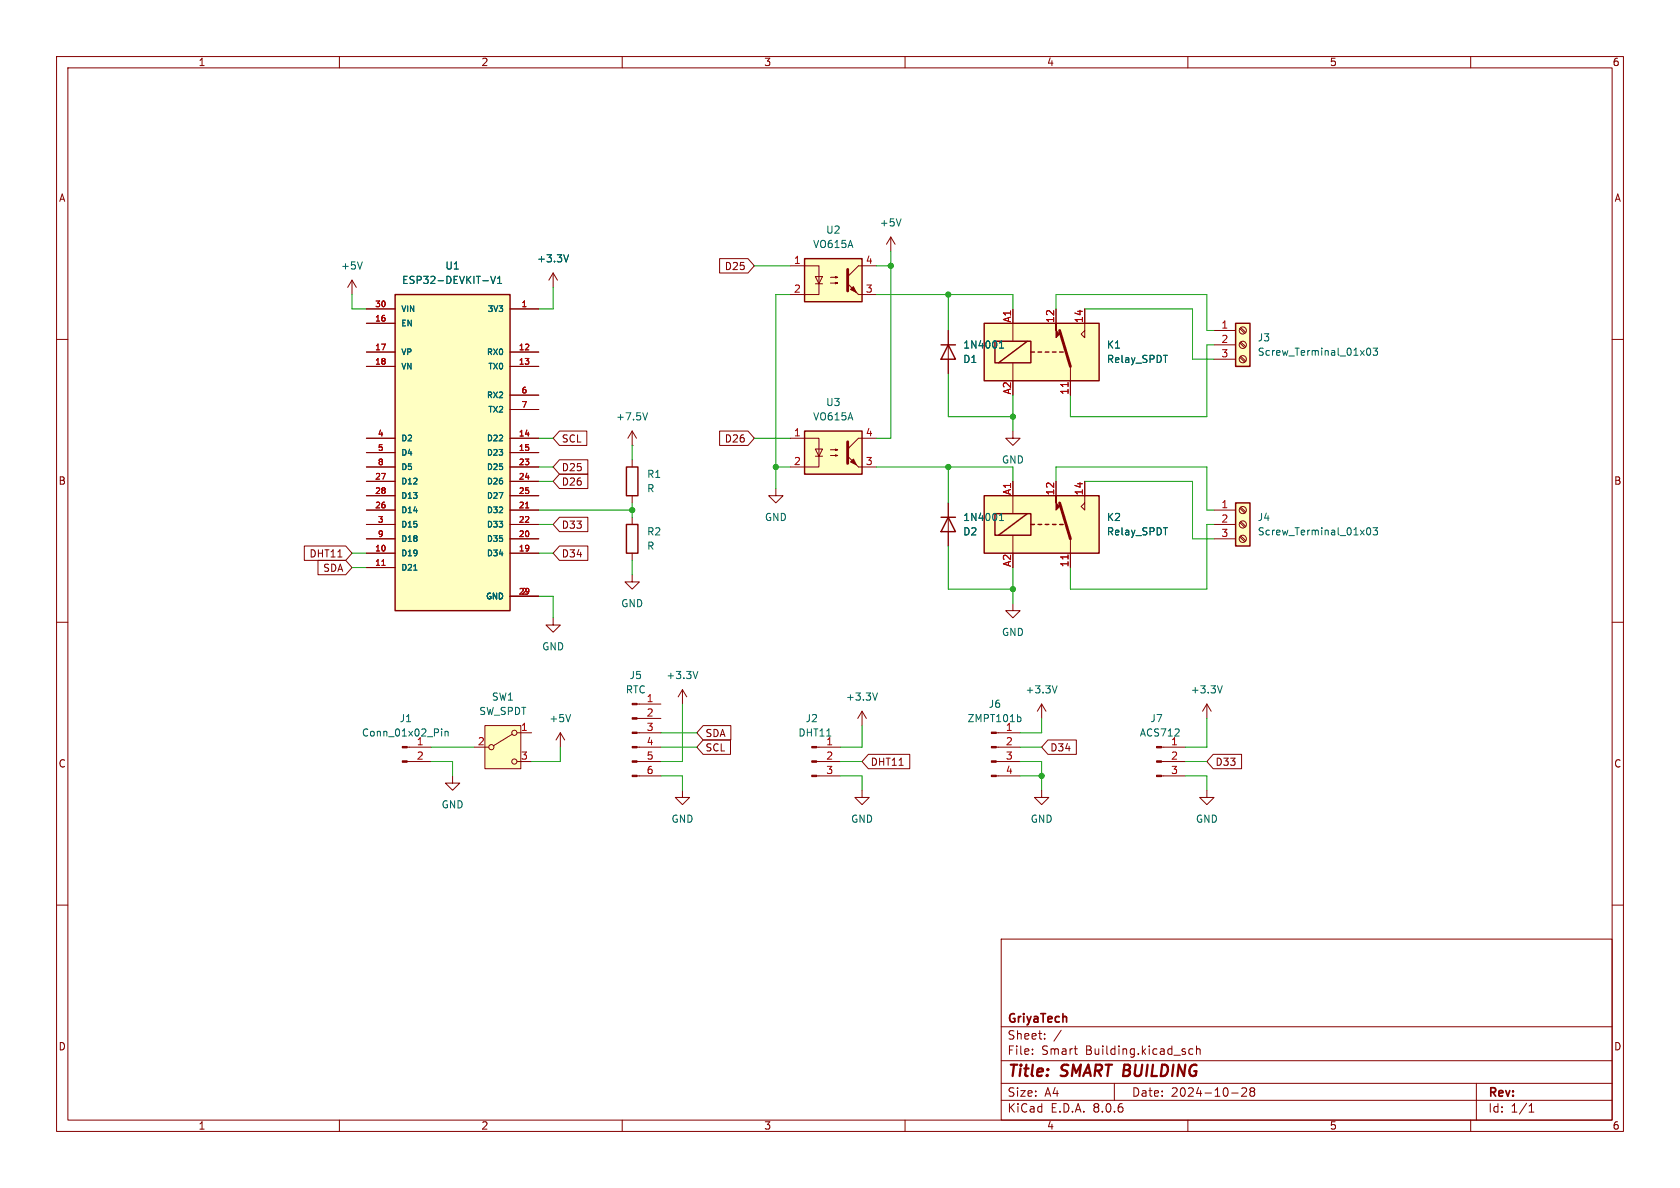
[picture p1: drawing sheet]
<svg xmlns="http://www.w3.org/2000/svg" width="297mm" height="210mm" viewBox="0 0 297 210" stroke-linecap="round" stroke-linejoin="round" font-family="sans-serif">
<g fill="none" stroke="#840000" stroke-width=".18">
<path d="M10 10h277v190h-277zM12 12h273v186h-273zM60 10v2M110 10v2M160 10v2M210 10v2M260 10v2M10 60h2M285 60h2M137.2 86.4v1.2h1.2l-1.2 1.3-1.3-1.3h1.3M167.6 88.9v7.6M10 110h2"/>
<path d="M97.8 109.2v1.3h1.3l-1.3 1.3-1.3-1.3h1.3M111.8 101.6v1.3h1.2l-1.2 1.2-1.3-1.2h1.3M285 110h2M10 160h2M285 160h2M177 166h108v32h-108zM60 198v2M110 198v2M160 198v2M177 194.5h108M177 191.5h108M177 187.5h108"/>
<path d="M177 181.5h108M182.5 186.3v.1M182.5 185.5v.1M184.7 183.6v.1M184.7 182.8v.1M187.6 182.1l-1.3 2M189.9 185.4h.6M190.3 186.4h.2M197 191.5v3M210 198v2M210.9 185.5l-.4-.1-.3 .3v.4l.1 .2h.6M211.5 185.5l.2-.1 .4 .1 .1 .9"/>
<path d="M211.5 184.9v1.5M217.7 193.2h1.2M219.5 192.4l.6-.1 .2 .1 .1 .3-.9 1.1h.9M221.2 192.9l-.2-.2 .2-.4 .5 .1 .1 .2-.3 .3M221.2 192.9l-.2 .3v.3l.2 .3 .5-.1 .1-.2-.1-.4-.2-.2M221.2 192.9h.3M260 198v2M261 191.5v6.5M270.3 196.6h.9M270.3 195.5l.4-.4v1.5"/>
</g>
<path d="M166.4 91.4h2.5M167.6 91.4l1.3 2.6h-2.5z" fill="none" stroke="#840000" stroke-width=".25"/>
<path d="M176.7 92h.7M176.7 91.1l.4-.4v1.3" fill="none" stroke="#006464" stroke-width=".18"/>
<path d="M142.2 45.7h10.2v7.6h-10.2z" fill="#ffffc2"/>
<path d="M142.2 45.7h10.2v7.6h-10.2z" fill="none" stroke="#840000" stroke-width=".25"/>
<path d="M139.7 47h5.1v5.1h-5.1M144.1 48.9h1.3l-.6 1.3zM144.1 50.2h1.3M146.8 50h1.3l-.4 .2v-.3l.4 .1M146.8 49h1.3l-.4 .1v-.2l.4 .1M151.8 52.1h3.1M154.9 47h-3.1l-1.9 1.9M179.1 76.2v1.3h1.2l-1.2 1.2-1.3-1.2h1.3" fill="none" stroke="#840000" stroke-width=".18"/>
<g fill="#840000" stroke="#840000" stroke-width=".18">
<path d="M149.9 50.2l1.9 1.9z"/>
<path d="M150.4 51.2l.5-.5 .5 1z"/>
</g>
<path d="M149.9 47.6v3.8" fill="none" stroke="#840000" stroke-width=".51"/>
<path d="M142.2 76.2h10.2v7.6h-10.2z" fill="#ffffc2"/>
<path d="M142.2 76.2h10.2v7.6h-10.2zM110.7 82.6h2.1v5h-2.1z" fill="none" stroke="#840000" stroke-width=".25"/>
<path d="M139.7 77.5h5.1v5.1h-5.1M144.1 79.4h1.3l-.6 1.2zM146.8 79.5h1.3l-.4 .1v-.2l.4 .1M154.9 77.5h-3.1l-1.9 1.9M111.8 81.3v1.3M111.8 87.6v1.3M144.1 80.6h1.3M146.8 80.5h1.3l-.4 .1v-.2l.4 .1M151.8 82.6h3.1M72 134.6h4.2M72 132.1h4.2M80 137.2v1.2h1.3l-1.3 1.3-1.3-1.3h1.3" fill="none" stroke="#840000" stroke-width=".18"/>
<g fill="#840000" stroke="#840000" stroke-width=".18">
<path d="M149.9 80.6l1.9 2z"/>
<path d="M150.4 81.7l.5-.5 .5 1z"/>
<path d="M71.1 134.5h.9v.2h-.9z"/>
<path d="M71.1 132h.9v.2h-.9z"/>
</g>
<path d="M149.9 78.1v3.8" fill="none" stroke="#840000" stroke-width=".51"/>
<path d="M78.1 128.8v.2M78.1 129.3v.8M78.7 129.3v.8M78.7 129.4l.2-.1h.3v.8" fill="none" stroke="#006464" stroke-width=".18"/>
<path d="M85.7 128.3h6.4v7.6h-6.4z" fill="#ffffc2"/>
<g fill="none" stroke="#840000" stroke-width=".18">
<path d="M83.8 132.1h2.6M85.7 128.3h6.4v7.6h-6.4zM90.6 129.8l-3.4 2M91.4 129.5h2.6M91.4 134.6h2.6"/>
<circle cx="86.9" cy="132.1" r=".46"/>
<circle cx="90.9" cy="134.6" r=".46"/>
<circle cx="90.9" cy="129.5" r=".46"/>
</g>
<path d="M218.4 57.2h2.6v7.6h-2.6z" fill="#ffffc2"/>
<path d="M218.4 57.2h2.6v7.6h-2.6z" fill="none" stroke="#840000" stroke-width=".25"/>
<g fill="none" stroke="#840000" stroke-width=".18">
<path d="M214.6 58.4h3.8M219.2 58.1l.8 .8M219.4 57.9l.8 .9M214.6 61h3.8M214.6 63.5h3.8M219.2 63.2l.8 .8M219.2 60.6l.8 .9M219.4 63l.8 .8M219.4 60.5l.8 .8"/>
<circle cx="219.7" cy="58.4" r=".63"/>
<circle cx="219.7" cy="61" r=".63"/>
<circle cx="219.7" cy="63.5" r=".63"/>
</g>
<path d="M241.7 61.7l.2-.2a.68 .68 0 0 1 .4 .7 .68 .68 0 0 1-.4 .6l-.2-.1-.1-.4zM242.7 61.5h.8l-.4 .5 .4 .1v.6l-.2 .1-.6-.1" fill="none" stroke="#006464" stroke-width=".18"/>
<path d="M218.4 88.9h2.6v7.6h-2.6z" fill="#ffffc2"/>
<path d="M218.4 88.9h2.6v7.6h-2.6z" fill="none" stroke="#840000" stroke-width=".25"/>
<g fill="none" stroke="#840000" stroke-width=".18">
<path d="M97.8 48.3l-.8 1.2M97.8 48.3v2.5M97.8 48.3l.8 1.2M111.8 78.7h.1M111.8 76.2l-.8 1.3M111.8 76.2v2.5M111.8 76.2l.7 1.3M214.6 90.2h3.8M214.6 92.7h3.8M214.6 95.3h3.8M219.2 94.9l.8 .9M219.2 92.4l.8 .8"/>
<path d="M219.2 89.8l.8 .9M219.4 94.7l.8 .9M219.4 92.2l.8 .8M219.4 89.7l.8 .8M120.6 139.7v1.3h1.3l-1.3 1.2-1.2-1.2h1.2"/>
<circle cx="219.7" cy="95.2" r=".63"/>
<circle cx="219.7" cy="92.7" r=".63"/>
<circle cx="219.7" cy="90.2" r=".63"/>
</g>
<path d="M100.5 45l-.4 1.3M114.5 73l-.4 1.2M241.7 93.4l.2-.1a.68 .68 0 0 1 .4 .6 .68 .68 0 0 1-.4 .7l-.2-.2-.1-.3zM242.7 93.3h.8l-.4 .5 .4 .1v.5l-.2 .2-.6-.2" fill="none" stroke="#006464" stroke-width=".18"/>
<path d="M69.8 52.1h20.4v55.9h-20.4z" fill="#ffffc2"/>
<path d="M69.8 52.1h20.4v55.9h-20.4zM110.7 92.7h2.1v5.1h-2.1z" fill="none" stroke="#840000" stroke-width=".25"/>
<g fill="none" stroke="#840000" stroke-width=".18">
<path d="M62.2 49.5l-.7 1.3M62.2 49.5v2.6M62.2 49.5l.8 1.3M64.8 54.6h5M64.8 57.2h5M90.2 54.6h5M157.5 41.9l-.8 1.3M157.5 41.9v2.6M157.5 41.9l.7 1.3M64.8 62.2h5M64.8 64.8h5M64.8 77.5h5"/>
<path d="M90.2 62.2h5M90.2 64.8h5M90.2 77.5h5M90.2 69.9h5M90.2 72.4h5M64.8 97.8h5M64.8 80h5M64.8 95.3h5M64.8 90.2h5M64.8 92.7h5M64.8 82.6h5M64.8 85.1h5"/>
<path d="M64.8 87.6h5M90.2 97.8h5M90.2 80h5M90.2 95.3h5M90.2 90.2h5M90.2 92.7h5M90.2 82.6h5M90.2 85.1h5M90.2 87.6h5M111.8 91.4v1.3M111.8 97.8v1.3M64.8 100.3h5"/>
<path d="M90.2 105.4h5M99.1 129.5l-.8 1.3M99.1 129.5v2.6M99.1 129.5l.7 1.3M144.4 137.2h4.2M144.4 134.6h4.2M144.4 132.1h4.2M152.4 125.7l-.8 1.3M152.4 125.7v2.6M152.4 125.7l.8 1.3M205.3 137.2h4.2M205.3 134.6h4.2"/>
<path d="M205.3 132.1h4.2"/>
</g>
<path d="M159.3 38.7l-.4 1.2M64 46.3l-.4 1.3M86.8 48.8l.4 1.3 .4-1.3M88 50.1h.7M88 49.2l.3-.4v1.3M73.1 100.8h.6M100.9 126.3l-.4 1.3M155.1 122.5l-.4 1.3" fill="none" stroke="#006464" stroke-width=".18"/>
<path d="M67.5 99.9h.6M92.9 89.8h.6" fill="none" stroke="#a90000" stroke-width=".18"/>
<g fill="#840000" stroke="#840000" stroke-width=".18">
<path d="M204.5 137h.8v.3h-.8z"/>
<path d="M204.5 134.5h.8v.2h-.8z"/>
<path d="M204.5 132h.8v.2h-.8z"/>
<path d="M143.5 137h.9v.3h-.9z"/>
<path d="M143.5 134.5h.9v.2h-.9z"/>
<path d="M143.5 132h.9v.2h-.9z"/>
</g>
<path d="M174 87.6h20.3v10.2h-20.3z" fill="#ffffc2"/>
<path d="M179.1 85.1v5.7M179.1 94.6v3.2M186.7 85.1v2.5M189.2 95.3v5M191.8 85.1v5.1l-.7-.7 .7-.6" fill="none" stroke="#840000" stroke-width=".18"/>
<path d="M174 87.6h20.3v10.2h-20.3zM175.9 90.8h6.3v3.8h-6.3zM181.6 90.8l-5.1 3.8M182.2 92.7h.7M183.5 92.7h.6M184.8 92.7h.6M186.1 92.7h.6M187.3 92.7h.7" fill="none" stroke="#840000" stroke-width=".25"/>
<path d="M187.3 88.9l1.9 6.4" fill="none" stroke="#840000" stroke-width=".51"/>
<path d="M186.7 87.6v1.3l.6 .6-.6 .7z" fill="#840000" stroke="#840000" stroke-width=".18"/>
<path d="M188.8 98.1v.7" fill="none" stroke="#a90000" stroke-width=".18"/>
<path d="M174 57.2h20.3v10.1h-20.3z" fill="#ffffc2"/>
<g fill="none" stroke="#840000" stroke-width=".18">
<path d="M64.8 54.6h5M64.8 57.2h5M90.2 54.6h5M127.2 45.7h5l1.1 1.3-1.1 1.3h-5zM167.6 58.4v7.6M179.1 54.6v5.7M186.7 54.6v2.6M191.8 54.6v5.1l-.7-.6 .7-.7M64.8 62.2h5M64.8 64.8h5M64.8 77.5h5M90.2 62.2h5"/>
<path d="M90.2 64.8h5M90.2 77.5h5M90.2 69.9h5M90.2 72.4h5M98.9 76.2h4.8v2.5h-4.8l-1.1-1.2zM127.2 76.2h5l1.1 1.3-1.1 1.2h-5zM179.1 64.1v3.2M189.2 64.8v5.1M53.8 96.5h7.3l1.1 1.3-1.1 1.3h-7.3zM56.2 99.1h4.9l1.1 1.2-1.1 1.3h-4.9zM64.8 97.8h5M64.8 80h5"/>
<path d="M64.8 95.3h5M64.8 90.2h5M64.8 92.7h5M64.8 82.6h5M64.8 85.1h5M64.8 87.6h5M90.2 97.8h5M90.2 80h5M90.2 95.3h5M90.2 90.2h5M90.2 92.7h5M90.2 82.6h5"/>
<path d="M90.2 85.1h5M90.2 87.6h5M98.9 83.8h5v2.6h-5l-1.1-1.3zM98.9 81.3h5v2.5h-5l-1.1-1.2zM98.9 91.4h5v2.6h-5l-1.1-1.3zM98.9 96.5h5v2.6h-5l-1.1-1.3zM167.6 88.9v2.5M167.6 94v2.5M179.1 85.1v2.5M186.7 85.1v2.5M189.2 97.8v2.5M191.8 85.1v2.5"/>
<path d="M64.8 100.3h5M90.2 105.4h5M179.1 106.7v1.3h1.2l-1.2 1.2-1.3-1.2h1.3M112.6 137.2h4.2M112.6 134.6h4.2M112.6 132.1h4.2M112.6 129.5h4.2M112.6 127h4.2M112.6 124.5h4.2M120.6 121.9l-.7 1.3M120.6 121.9v2.6M120.6 121.9l.8 1.3"/>
<path d="M124.3 130.8h4.8v2.6h-4.8l-1.1-1.3zM124.3 128.3h4.9v2.5h-4.9l-1.1-1.3zM152.4 139.7v1.3h1.3l-1.3 1.2-1.3-1.2h1.3M153.5 133.3h7.3v2.6h-7.3l-1.1-1.3zM176.1 137.2h4.2M176.1 134.6h4.2M176.1 132.1h4.2M176.1 129.5h4.2M184.1 139.7v1.3h1.3l-1.3 1.2-1.2-1.2h1.2M184.1 124.5l-.7 1.2M184.1 124.5v2.5M184.1 124.5l.8 1.2"/>
<path d="M185.3 130.8h5v2.6h-5l-1.2-1.3zM213.4 139.7v1.3h1.2l-1.2 1.2-1.3-1.2h1.3M213.4 124.5l-.8 1.2M213.4 124.5v2.5M213.4 124.5l.7 1.2M214.5 133.3h5v2.6h-5l-1.1-1.3z"/>
</g>
<path d="M174 57.2h20.3v10.1h-20.3zM166.4 61h2.5M167.6 61l1.3 2.5h-2.5zM175.9 60.3h6.3v3.8h-6.3zM181.6 60.3l-5.1 3.8M182.2 62.2h.7M183.5 62.2h.6M184.8 62.2h.6M186.1 62.2h.6M187.3 62.2h.7" fill="none" stroke="#840000" stroke-width=".25"/>
<path d="M187.3 58.4l1.9 6.4" fill="none" stroke="#840000" stroke-width=".51"/>
<g fill="#840000" stroke="#840000" stroke-width=".18">
<path d="M186.7 57.2v1.2l.6 .7-.6 .6z"/>
<path d="M111.8 137h.8v.3h-.8z"/>
<path d="M111.8 134.5h.8v.2h-.8z"/>
<path d="M111.8 132h.8v.2h-.8z"/>
<path d="M111.8 129.4h.8v.3h-.8z"/>
<path d="M111.8 126.9h.8v.2h-.8z"/>
<path d="M111.8 124.3h.8v.3h-.8z"/>
<path d="M175.3 137h.8v.3h-.8z"/>
<path d="M175.3 134.5h.8v.2h-.8z"/>
<path d="M175.3 132h.8v.2h-.8z"/>
<path d="M175.3 129.4h.8v.3h-.8z"/>
</g>
<path d="M188.8 67.6v.7M67.5 99.9h.6M92.9 89.8h.6M188.8 98.1v.7" fill="none" stroke="#a90000" stroke-width=".18"/>
<g fill="none" stroke="#006464" stroke-width=".18">
<path d="M86.8 48.8l.4 1.3 .4-1.3M88 50.1h.7M88 49.2l.3-.4v1.3M100.5 45l-.4 1.3M176.7 61.5h.7M176.7 60.6l.4-.3v1.2M176.7 91.1l.4-.4v1.3M176.7 92h.7M73.1 100.8h.6M123.4 118.7l-.5 1.3M180.2 126.7l.3 .3v.3l-.3 .3M186.9 121.2l-.5 1.3"/>
<path d="M216.1 121.2l-.4 1.3"/>
</g>
<g fill="none" stroke="#009600" stroke-width=".18">
<path d="M62.2 52.1v2.5h2.6M97.8 50.8v3.8h-2.6M133.3 47h6.4M139.7 52.1h-2.5v34.3M154.9 47h2.6M154.9 52.1h24.2v2.5M157.5 44.5v33h-2.6M167.6 52.1v6.3M186.7 54.6v-2.5h26.7v6.3h1.2M191.8 54.6h19v8.9h3.8M95.2 77.5h2.6M111.8 78.7v2.6"/>
<path d="M133.3 77.5h6.4M167.6 66v7.7h11.5M179.1 69.9v6.3M214.6 61h-1.2v12.7h-24.2v-3.8M62.2 97.8h2.6M95.2 82.6h2.6M95.2 85.1h2.6M95.2 92.7h2.6M95.2 90.2h16.6M95.2 97.8h2.6M111.8 88.9v2.5M111.8 99.1v2.5"/>
<path d="M137.2 82.6h2.5M154.9 82.6h24.2v2.5M167.6 82.6v6.3M167.6 96.5v7.6h11.5M186.7 85.1v-2.5h26.7v7.6h1.2M191.8 85.1h19v10.2h3.8M214.6 92.7h-1.2v11.4h-24.2v-3.8M62.2 100.3h2.6M95.2 105.4h2.6v3.8M179.1 100.3v6.4M76.2 134.6h3.8v2.6M76.2 132.1h7.6"/>
<path d="M99.1 132.1v2.5h-5.1M116.8 132.1h6.4M116.8 129.5h6.4M116.8 137.2h3.8v2.5M120.6 124.5v10.1h-3.8M148.6 134.6h3.8M148.6 137.2h3.8v2.5M152.4 128.3v3.8h-3.8M180.3 134.6h3.8v5.1M180.3 132.1h3.8M180.3 137.2h3.8M184.1 127v2.5h-3.8"/>
<path d="M209.5 134.6h3.9M209.5 137.2h3.9v2.5M213.4 127v5.1h-3.9"/>
</g>
<g fill="#009600" stroke="#009600" stroke-width=".18">
<circle cx="167.6" cy="82.6" r=".46"/>
<circle cx="167.6" cy="52.1" r=".46"/>
<circle cx="157.5" cy="47" r=".46"/>
<circle cx="179.1" cy="73.7" r=".46"/>
<circle cx="184.1" cy="137.2" r=".46"/>
<circle cx="179.1" cy="104.1" r=".46"/>
<circle cx="137.2" cy="82.6" r=".46"/>
<circle cx="111.8" cy="90.2" r=".46"/>
</g>
<g font-size="2.8" fill="#840000">
<text x="178" y="190.9">Title:</text>
<text x="187.7" y="190.9">SMART BUILDING</text>
</g>
<g font-size="2.1" fill="#840000">
<text x="178" y="184">Sheet:</text>
<text x="178" y="181.2">GriyaTech</text>
<text x="178" y="186.7">File:</text>
<text x="184.1" y="186.7">Smart</text>
<text x="192" y="186.7">Building.kicad_sch</text>
<text x="178" y="196.9">KiCad</text>
<text x="178" y="194.1">Size:</text>
<text x="184.7" y="194.1">A4</text>
<text x="185.7" y="196.9">E.D.A.</text>
<text x="193.3" y="196.9">8.0.6</text>
<text x="200" y="194.1">Date:</text>
<text x="207" y="194.1">2024-10-28</text>
<text x="263" y="194.3">Rev:</text>
<text x="263" y="196.9">Id:</text>
<text x="267.1" y="196.9">1/1</text>
</g>
<g font-size="1.8" fill="#840000">
<text x="35" y="11.9">1</text>
<text x="85" y="11.9">2</text>
<text x="135" y="11.9">3</text>
<text x="185" y="11.9">4</text>
<text x="235" y="11.9">5</text>
<text x="285" y="11.9">6</text>
<text x="10.3" y="35.9">A</text>
<text x="285.3" y="35.9">A</text>
<text x="128" y="47.9">D25</text>
<text x="99.2" y="78.4">SCL</text>
<text x="99.2" y="83.5">D25</text>
<text x="128" y="78.4">D26</text>
<text x="10.3" y="85.9">B</text>
<text x="99.2" y="86">D26</text>
<text x="285.3" y="85.9">B</text>
<text x="99.2" y="93.7">D33</text>
<text x="54.6" y="98.7">DHT11</text>
<text x="57" y="101.3">SDA</text>
<text x="99.2" y="98.7">D34</text>
<text x="124.6" y="130.5">SDA</text>
<text x="10.3" y="135.9">C</text>
<text x="124.6" y="133">SCL</text>
<text x="153.8" y="135.6">DHT11</text>
<text x="185.6" y="133">D34</text>
<text x="214.8" y="135.6">D33</text>
<text x="285.3" y="135.9">C</text>
<text x="10.3" y="185.9">D</text>
<text x="285.3" y="185.9">D</text>
<text x="35" y="199.9">1</text>
<text x="85" y="199.9">2</text>
<text x="135" y="199.9">3</text>
<text x="185" y="199.9">4</text>
<text x="235" y="199.9">5</text>
<text x="285" y="199.9">6</text>
</g>
<g font-size="1.8" fill="#006464">
<text x="145.9" y="41.5">U2</text>
<text x="155.4" y="40.2">+5V</text>
<text x="60.2" y="47.9">+5V</text>
<text x="78.6" y="47.9">U1</text>
<text x="94.8" y="46.6">+3.3V</text>
<text x="143.7" y="44">VO615A</text>
<text x="71" y="50.4">ESP32-DEVKIT-V1</text>
<text x="170.2" y="64.4">D1</text>
<text x="170.2" y="61.8">1N4001</text>
<text x="195.6" y="61.8">K1</text>
<text x="195.6" y="64.4">Relay_SPDT</text>
<text x="222.3" y="60.6">J3</text>
<text x="222.3" y="63.1">Screw_Terminal_01x03</text>
<text x="145.9" y="72">U3</text>
<text x="108.8" y="74.5">+7.5V</text>
<text x="143.7" y="74.5">VO615A</text>
<text x="177" y="82.1">GND</text>
<text x="114.3" y="84.7">R1</text>
<text x="114.3" y="87.2">R</text>
<text x="114.3" y="94.8">R2</text>
<text x="135.1" y="92.3">GND</text>
<text x="170.2" y="94.8">D2</text>
<text x="170.2" y="92.3">1N4001</text>
<text x="195.6" y="92.3">K2</text>
<text x="195.6" y="94.8">Relay_SPDT</text>
<text x="222.3" y="92.3">J4</text>
<text x="222.3" y="94.8">Screw_Terminal_01x03</text>
<text x="114.3" y="97.4">R</text>
<text x="109.7" y="107.5">GND</text>
<text x="177" y="112.6">GND</text>
<text x="95.8" y="115.2">GND</text>
<text x="86.9" y="124.1">SW1</text>
<text x="110.5" y="122.8">RTC</text>
<text x="111.2" y="120.2">J5</text>
<text x="114.2" y="124.2">1</text>
<text x="117.7" y="120.2">+3.3V</text>
<text x="149.5" y="124.1">+3.3V</text>
<text x="174.7" y="125.3">J6</text>
<text x="181.2" y="122.8">+3.3V</text>
<text x="210.4" y="122.8">+3.3V</text>
<text x="63.9" y="130.4">Conn_01x02_Pin</text>
<text x="70.6" y="127.9">J1</text>
<text x="73.6" y="131.8">1</text>
<text x="84.6" y="126.6">SW_SPDT</text>
<text x="97" y="127.9">+5V</text>
<text x="141" y="130.4">DHT11</text>
<text x="142.3" y="127.9">J2</text>
<text x="146" y="131.8">1</text>
<text x="171" y="127.9">ZMPT101b</text>
<text x="177.7" y="129.3">1</text>
<text x="201.4" y="130.4">ACS712</text>
<text x="203.3" y="127.9">J7</text>
<text x="206.9" y="131.8">1</text>
<text x="78" y="143.1">GND</text>
<text x="118.6" y="145.6">GND</text>
<text x="150.4" y="145.6">GND</text>
<text x="182.1" y="145.6">GND</text>
<text x="211.3" y="145.6">GND</text>
</g>
<g font-size="1.8" fill="#a90000">
<text x="140.3" y="46.7">1</text>
<text x="153" y="46.7">4</text>
<text x="140.3" y="51.8">2</text>
<text x="153" y="51.8">3</text>
<text x="178.8" y="57.1" transform="rotate(-90 178.8 57.1)">A1</text>
<text x="186.4" y="57.2" transform="rotate(-90 186.4 57.2)">12</text>
<text x="191.5" y="57.2" transform="rotate(-90 191.5 57.2)">14</text>
<text x="215.8" y="58.2">1</text>
<text x="215.8" y="60.7">2</text>
<text x="215.8" y="63.2">3</text>
<text x="178.8" y="69.8" transform="rotate(-90 178.8 69.8)">A2</text>
<text x="189" y="69.9" transform="rotate(-90 189 69.9)">11</text>
<text x="140.3" y="77.2">1</text>
<text x="153" y="77.2">4</text>
<text x="140.3" y="82.3">2</text>
<text x="153" y="82.3">3</text>
<text x="178.8" y="87.6" transform="rotate(-90 178.8 87.6)">A1</text>
<text x="186.4" y="87.7" transform="rotate(-90 186.4 87.7)">12</text>
<text x="191.5" y="87.7" transform="rotate(-90 191.5 87.7)">14</text>
<text x="215.8" y="89.9">1</text>
<text x="215.8" y="92.5">2</text>
<text x="215.8" y="95">3</text>
<text x="178.8" y="100.3" transform="rotate(-90 178.8 100.3)">A2</text>
<text x="189" y="100.4" transform="rotate(-90 189 100.4)">11</text>
<text x="84.4" y="131.8">2</text>
<text x="92" y="129.3">1</text>
<text x="114.2" y="126.7">2</text>
<text x="114.2" y="129.3">3</text>
<text x="114.2" y="131.8">4</text>
<text x="177.7" y="131.8">2</text>
<text x="73.6" y="134.4">2</text>
<text x="92" y="134.4">3</text>
<text x="114.2" y="134.4">5</text>
<text x="114.2" y="136.9">6</text>
<text x="146" y="134.4">2</text>
<text x="146" y="136.9">3</text>
<text x="177.7" y="134.4">3</text>
<text x="177.7" y="136.9">4</text>
<text x="206.9" y="134.4">2</text>
<text x="206.9" y="136.9">3</text>
</g>
<g font-size="1.4" fill="#a90000">
<text x="66.2" y="56.9">16</text>
<text x="66.2" y="54.4">30</text>
<text x="92.1" y="54.4">1</text>
<text x="66.2" y="62">17</text>
<text x="66.2" y="64.5">18</text>
<text x="91.6" y="62">12</text>
<text x="91.6" y="64.5">13</text>
<text x="92.1" y="69.6">6</text>
<text x="66.7" y="77.2">4</text>
<text x="91.6" y="77.2">14</text>
<text x="92.1" y="72.1">7</text>
<text x="66.7" y="79.8">5</text>
<text x="66.7" y="82.3">8</text>
<text x="91.6" y="79.8">15</text>
<text x="91.6" y="82.3">23</text>
<text x="66.2" y="89.9">26</text>
<text x="66.2" y="84.8">27</text>
<text x="66.2" y="87.4">28</text>
<text x="91.6" y="89.9">21</text>
<text x="91.6" y="84.8">24</text>
<text x="91.6" y="87.4">25</text>
<text x="66.7" y="92.5">3</text>
<text x="66.7" y="95">9</text>
<text x="91.6" y="95">20</text>
<text x="91.6" y="92.5">22</text>
<text x="66.2" y="97.5">10</text>
<text x="66.2" y="100.1">11</text>
<text x="91.6" y="97.5">19</text>
<text x="91.6" y="105.2">29</text>
<text x="92.1" y="105.2">2</text>
</g>
<g font-size="1.4" fill="#006464">
<text x="70.9" y="57.9">EN</text>
<text x="70.9" y="55.3">VIN</text>
<text x="86.1" y="55.3">3V3</text>
<text x="70.9" y="63">VP</text>
<text x="70.9" y="65.5">VN</text>
<text x="85.9" y="63">RX0</text>
<text x="86.2" y="65.5">TX0</text>
<text x="85.9" y="70.6">RX2</text>
<text x="86.2" y="73.1">TX2</text>
<text x="70.9" y="78.2">D2</text>
<text x="70.9" y="80.7">D4</text>
<text x="70.9" y="83.3">D5</text>
<text x="85.9" y="78.2">D22</text>
<text x="85.9" y="80.7">D23</text>
<text x="85.9" y="83.3">D25</text>
<text x="70.9" y="85.8">D12</text>
<text x="70.9" y="88.4">D13</text>
<text x="85.9" y="85.8">D26</text>
<text x="85.9" y="88.4">D27</text>
<text x="70.9" y="90.9">D14</text>
<text x="70.9" y="93.4">D15</text>
<text x="70.9" y="96">D18</text>
<text x="85.9" y="96">D35</text>
<text x="85.9" y="90.9">D32</text>
<text x="85.9" y="93.4">D33</text>
<text x="70.9" y="98.5">D19</text>
<text x="70.9" y="101.1">D21</text>
<text x="85.9" y="98.5">D34</text>
<text x="85.8" y="106.1">GND</text>
</g>
</svg>
